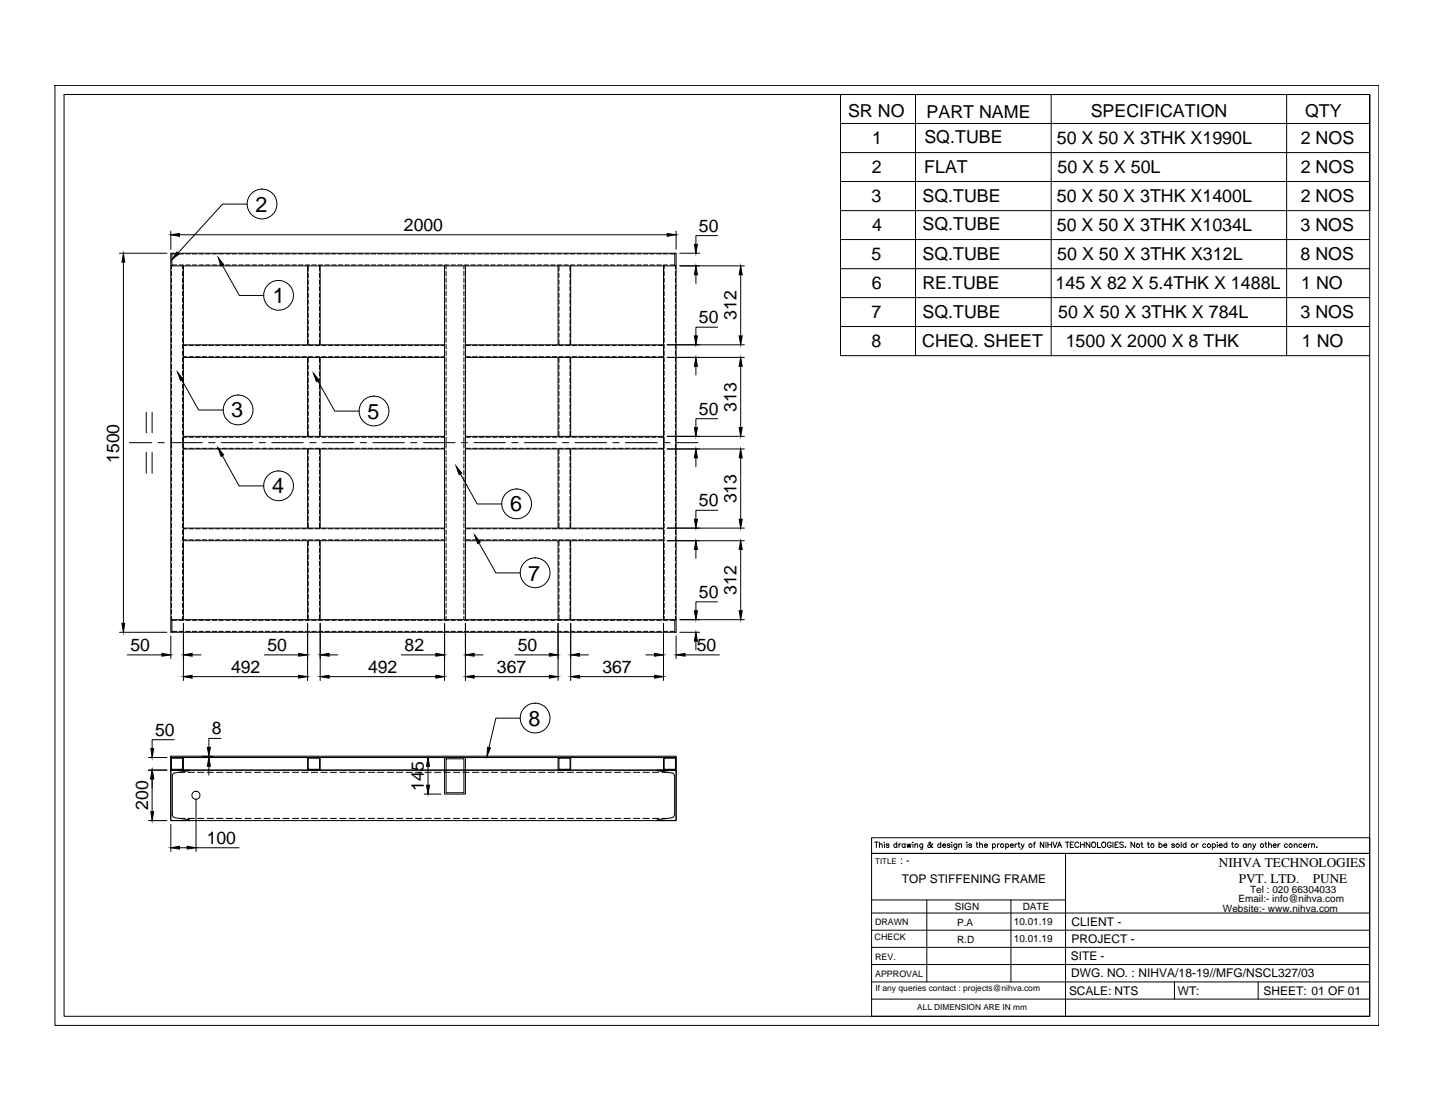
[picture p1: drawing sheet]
<svg xmlns="http://www.w3.org/2000/svg" width="279mm" height="216mm" viewBox="0 0 279 216" stroke-linecap="round" stroke-linejoin="round" font-family="sans-serif">
<!-- layer: 0 -->
<g fill="none" stroke="#000" stroke-width=".19">
<path d="M10.7 16.6h257.8v183h-257.8zM12.5 18.4h254.2v179.5h-254.2zM163.6 18.4v50.8h103.1M173.6 18.4h93.1v22.6M178.3 18.4v50.8M204.7 18.4v50.8M250.5 18.4v50.8M266.7 18.4v22.6h-103.1M48.2 39.7h-4.9l-8.6 9.6M163.6 24h103.1M163.6 29.7h103.1M163.6 35.3h103.1"/>
<path d="M23.3 49.3h9.2M24 51v70.4M33.3 49.3h98.3v73.8h-98.3zM33.3 45v3.5M33.3 51.8h98.3M33.4 51.8v.6M33.4 52.8v.9M33.4 54.1v.9M33.4 55.4v.9M33.4 56.7v.9M33.4 58v.9M33.4 59.3v.8"/>
<path d="M33.5 49.3v2.5M33.5 49.4h.9M33.5 51.6h.9M34.9 49.4h.8M34.9 51.6h.8M35 45.7h94.9M35.5 51.8v.6M35.5 52.8v.9M35.5 54.1v.9M35.5 55.4v.9M35.5 56.7v.9M35.5 58v.9"/>
<path d="M35.5 59.3v.8M35.7 51.8v68.8M36.2 49.4h.8M36.2 51.6h.8M37.5 49.4h.8M37.5 51.6h.8M38.8 49.4h.8M38.8 51.6h.8M40 49.4h.9M40 51.6h.9M41.3 49.4h.9M41.3 51.6h.9"/>
<path d="M42.6 49.4h.9M42.6 51.6h.9M43.3 51.6l3.3 5.9h4.8M43.9 49.4h.9M43.9 51.6h.9M45.2 49.4h.8M45.2 51.6h.8M46.5 49.4h.9M46.5 51.6h.9M47.8 49.4h.8M47.8 51.6h.8M49.1 49.4h.8"/>
<path d="M49.1 51.6h.8M50.4 49.4h.8M50.4 51.6h.8M51.7 49.4h.8M51.7 51.6h.8M52.9 49.4h.9M52.9 51.6h.9M54.3 49.4h.8M54.3 51.6h.8M55.5 49.4h.9M55.5 51.6h.9M56.8 49.4h.9"/>
<path d="M56.8 51.6h.9M58.1 49.4h.9M58.1 51.6h.9M59.4 49.4h.9M59.4 51.6h.9M59.9 51.8v15.3M60 51.8v1M60 53.2v.8M60 54.5v.9M60 55.8v.8M60 57.1v.8M60 58.4v.8"/>
<path d="M60 59.7v.8M60.7 49.4h.9M60.7 51.6h.9M62 49.4h.9M62 51.6h.9M62.2 51.8v1M62.2 53.2v.8M62.2 54.5v.9M62.2 55.8v.8M62.2 57.1v.8M62.2 58.4v.8M62.2 59.7v.8"/>
<path d="M62.3 51.8v15.3M63.3 49.4h.9M63.3 51.6h.9M64.6 49.4h.8M64.6 51.6h.8M65.9 49.4h.8M65.9 51.6h.8M67.2 49.4h.8M67.2 51.6h.8M68.4 49.4h.9M68.4 51.6h.9M69.8 49.4h.8"/>
<path d="M69.8 51.6h.8M71 49.4h.9M71 51.6h.9M72.3 49.4h.9M72.3 51.6h.9M73.6 49.4h.9M73.6 51.6h.9M74.9 49.4h.9M74.9 51.6h.9M76.2 49.4h.9M76.2 51.6h.9M77.5 49.4h.8"/>
<path d="M77.5 51.6h.8M78.8 49.4h.9M78.8 51.6h.9M80.1 49.4h.8M80.1 51.6h.8M81.4 49.4h.8M81.4 51.6h.8M82.7 49.4h.8M82.7 51.6h.8M83.9 49.4h.9M83.9 51.6h.9M85.2 49.4h.9"/>
<path d="M85.2 51.6h.9M86.5 49.4h.9M86.5 51.6h.9M86.6 51.8v68.8M86.9 51.8v.6M86.9 52.8v.9M86.9 54.1v.9M86.9 55.4v.9M86.9 56.7v.9M86.9 58v.9M86.9 59.3v.8M87.8 49.4h.9"/>
<path d="M87.8 51.6h.9M89.1 49.4h.9M89.1 51.6h.9M90.3 51.8v.6M90.3 52.8v.9M90.3 54.1v.9M90.3 55.4v.9M90.3 56.7v.9M90.3 58v.9M90.3 59.3v.8M90.4 49.4h.9M90.4 51.6h.9"/>
<path d="M90.6 51.8v68.8M91.7 49.4h.9M91.7 51.6h.9M93 49.4h.8M93 51.6h.8M94.3 49.4h.9M94.3 51.6h.9M95.6 49.4h.8M95.6 51.6h.8M96.8 49.4h.9M96.8 51.6h.9M98.2 49.4h.8"/>
<path d="M98.2 51.6h.8M99.4 49.4h.9M99.4 51.6h.9M100.7 49.4h.9M100.7 51.6h.9M102 49.4h.9M102 51.6h.9M103.3 49.4h.9M103.3 51.6h.9M104.6 49.4h.9M104.6 51.6h.9M105.9 49.4h.9"/>
<path d="M105.9 51.6h.9M107.2 49.4h.9M107.2 51.6h.9M108.5 49.4h.8M108.5 51.6h.8M108.7 51.8v15.3M108.8 51.8v1M108.8 53.2v.8M108.8 54.5v.9M108.8 55.8v.8M108.8 57.1v.8M108.8 58.4v.8"/>
<path d="M108.8 59.7v.8M109.8 49.4h.8M109.8 51.6h.8M111 51.8v1M111 53.2v.8M111 54.5v.9M111 55.8v.8M111 57.1v.8M111 58.4v.8M111 59.7v.8M111.1 49.4h.8M111.1 51.6h.8"/>
<path d="M111.1 51.8v15.3M112.4 49.4h.8M112.4 51.6h.8M113.7 49.4h.8M113.7 51.6h.8M115 49.4h.8M115 51.6h.8M116.2 49.4h.9M116.2 51.6h.9M117.5 49.4h.9M117.5 51.6h.9M118.8 49.4h.9"/>
<path d="M118.8 51.6h.9M120.1 49.4h.9M120.1 51.6h.9M121.4 49.4h.8M121.4 51.6h.8M122.7 49.4h.9M122.7 51.6h.9M124 49.4h.8M124 51.6h.8M125.3 49.4h.8M125.3 51.6h.8M126.6 49.4h.8"/>
<path d="M126.6 51.6h.8M127.9 49.4h.8M127.9 51.6h.8M129.1 49.4h.9M129.1 51.6h.9M129.2 51.8v68.8M129.3 51.8v.6M129.3 52.8v.9M129.3 54.1v.9M129.3 55.4v.9M129.3 56.7v.9M129.3 58v.9"/>
<path d="M129.3 59.3v.8M130.5 49.4h.9M130.5 51.6h.9M131.4 49.3v2.5M131.5 51.8v.6M131.5 52.8v.9M131.5 54.1v.9M131.5 55.4v.9M131.5 56.7v.9M131.5 58v.9M131.5 59.3v.8M131.6 45v3.5"/>
<path d="M132.4 49.3h3.8M132.4 51.8h12.5M135.5 53.5v1.7M139.7 45.9h-4.2v1.7M144.2 53.5v11.9M163.6 46.6h103.1M163.6 52.3h103.1M163.6 57.9h103.1M33.4 60.6v.9M33.4 61.9v.8M33.4 63.1v.9M33.4 64.5v.8"/>
<path d="M33.4 65.7v.9M33.4 67v.9M33.4 68.3v.9M33.4 69.6v.9M33.4 70.9v.9M33.4 72.2v.9M33.4 73.5v.9M33.4 74.8v.8M33.4 76.1v.8M33.4 77.4v.8M33.4 78.6v.9M33.4 80v.8"/>
<path d="M35.4 73.9l3.3 5.9h4.8M35.5 60.6v.9M35.5 61.9v.8M35.5 63.1v.9M35.5 64.5v.8M35.5 65.7v.9M35.5 67v.9M35.5 68.3v.9M35.5 69.6v.9M35.5 70.9v.9M35.5 72.2v.9M35.5 73.5v.9"/>
<path d="M35.5 74.8v.8M35.5 76.1v.8M35.5 77.4v.8M35.5 78.6v.9M35.5 80v.8M35.7 67.1h50.9M35.7 67.3h.7M35.7 69.6h50.9M35.7 69.5h.7M36.8 67.3h.9M36.8 69.5h.9M38.1 67.3h.9"/>
<path d="M38.1 69.5h.9M39.4 67.3h.8M39.4 69.5h.8M40.7 67.3h.9M40.7 69.5h.9M42 67.3h.8M42 69.5h.8M43.3 67.3h.8M43.3 69.5h.8M44.6 67.3h.8M44.6 69.5h.8M45.9 67.3h.8"/>
<path d="M45.9 69.5h.8M47.1 67.3h.9M47.1 69.5h.9M48.5 67.3h.8M48.5 69.5h.8M49.7 67.3h.9M49.7 69.5h.9M51 67.3h.9M51 69.5h.9M52.3 67.3h.9M52.3 69.5h.9M53.6 67.3h.9"/>
<path d="M53.6 69.5h.9M54.9 67.3h.8M54.9 69.5h.8M56.2 67.3h.9M56.2 69.5h.9M57.5 67.3h.8M57.5 69.5h.8M58.8 67.3h.8M58.8 69.5h.8M59.9 69.6v15.3M60 60.9v.9M60 62.3v.8"/>
<path d="M60 63.5v.9M60 64.8v.9M60 66.1v1M60 69.6v1M60 71v.9M60 72.3v.9M60 73.6v.9M60 74.9v.9M60 76.2v.9M60 77.5v.8M60 78.8v.9M60.1 67.3h.8"/>
<path d="M60.1 69.5h.8M61.4 67.3h.8M61.4 69.5h.8M61.9 74.2l3.3 5.8h4.8M62.2 60.9v.9M62.2 62.3v.8M62.2 63.5v.9M62.2 64.8v.9M62.2 66.1v1M62.2 69.6v1M62.2 71v.9M62.2 72.3v.9"/>
<path d="M62.2 73.6v.9M62.2 74.9v.9M62.2 76.2v.9M62.2 77.5v.8M62.2 78.8v.9M62.3 69.6v15.3M62.6 67.3h.9M62.6 69.5h.9M64 67.3h.8M64 69.5h.8M65.2 67.3h.9M65.2 69.5h.9"/>
<path d="M66.5 67.3h.9M66.5 69.5h.9M67.8 67.3h.9M67.8 69.5h.9M69.1 67.3h.9M69.1 69.5h.9M70.4 67.3h.9M70.4 69.5h.9M71.7 67.3h.8M71.7 69.5h.8M73 67.3h.9M73 69.5h.9"/>
<path d="M74.3 67.3h.8M74.3 69.5h.8M75.6 67.3h.8M75.6 69.5h.8M76.9 67.3h.8M76.9 69.5h.8M78.1 67.3h.9M78.1 69.5h.9M79.4 67.3h.9M79.4 69.5h.9M80.7 67.3h.9M80.7 69.5h.9"/>
<path d="M82 67.3h.9M82 69.5h.9M83.3 67.3h.9M83.3 69.5h.9M84.6 67.3h.9M84.6 69.5h.9M85.9 67.3h.7M85.9 69.5h.7M86.9 60.6v.9M86.9 61.9v.8M86.9 63.1v.9M86.9 64.5v.8"/>
<path d="M86.9 65.7v.9M86.9 67v.9M86.9 68.3v.9M86.9 69.6v.9M86.9 70.9v.9M86.9 72.2v.9M86.9 73.5v.9M86.9 74.8v.8M86.9 76.1v.8M86.9 77.4v.8M86.9 78.6v.9M86.9 80v.8"/>
<path d="M90.3 60.6v.9M90.3 61.9v.8M90.3 63.1v.9M90.3 64.5v.8M90.3 65.7v.9M90.3 67v.9M90.3 68.3v.9M90.3 69.6v.9M90.3 70.9v.9M90.3 72.2v.9M90.3 73.5v.9M90.3 74.8v.8"/>
<path d="M90.3 76.1v.8M90.3 77.4v.8M90.3 78.6v.9M90.3 80v.8M90.6 67.1h38.6M90.6 67.3h1M90.6 69.6h38.6M90.6 69.5h1M92 67.3h.9M92 69.5h.9M93.3 67.3h.9M93.3 69.5h.9"/>
<path d="M94.6 67.3h.9M94.6 69.5h.9M95.9 67.3h.9M95.9 69.5h.9M97.2 67.3h.9M97.2 69.5h.9M98.5 67.3h.8M98.5 69.5h.8M99.8 67.3h.9M99.8 69.5h.9M101.1 67.3h.8M101.1 69.5h.8"/>
<path d="M102.3 67.3h.9M102.3 69.5h.9M103.7 67.3h.8M103.7 69.5h.8M104.9 67.3h.9M104.9 69.5h.9M106.2 67.3h.9M106.2 69.5h.9M107.5 67.3h.9M107.5 69.5h.9M108.7 69.6v15.3M108.8 60.9v.9"/>
<path d="M108.8 62.3v.8M108.8 63.5v.9M108.8 64.8v.9M108.8 66.1v1M108.8 69.6v1M108.8 71v.9M108.8 72.3v.9M108.8 73.6v.9M108.8 74.9v.9M108.8 76.2v.9M108.8 77.5v.8M108.8 78.8v.9"/>
<path d="M108.8 67.3h.9M108.8 69.5h.9M110.1 67.3h.9M110.1 69.5h.9M111 60.9v.9M111 62.3v.8M111 63.5v.9M111 64.8v.9M111 66.1v1M111 69.6v1M111 71v.9M111 72.3v.9"/>
<path d="M111 73.6v.9M111 74.9v.9M111 76.2v.9M111 77.5v.8M111 78.8v.9M111.1 69.6v15.3M111.4 67.3h.9M111.4 69.5h.9M112.7 67.3h.9M112.7 69.5h.9M114 67.3h.8M114 69.5h.8"/>
<path d="M115.3 67.3h.8M115.3 69.5h.8M116.6 67.3h.8M116.6 69.5h.8M117.8 67.3h.9M117.8 69.5h.9M119.2 67.3h.8M119.2 69.5h.8M120.4 67.3h.9M120.4 69.5h.9M121.7 67.3h.9M121.7 69.5h.9"/>
<path d="M123 67.3h.9M123 69.5h.9M124.3 67.3h.9M124.3 69.5h.9M125.6 67.3h.9M125.6 69.5h.9M126.9 67.3h.8M126.9 69.5h.8M128.2 67.3h1M128.2 69.5h1M129.3 60.6v.9M129.3 61.9v.8"/>
<path d="M129.3 63.1v.9M129.3 64.5v.8M129.3 65.7v.9M129.3 67v.9M129.3 68.3v.9M129.3 69.6v.9M129.3 70.9v.9M129.3 72.2v.9M129.3 73.5v.9M129.3 74.8v.8M129.3 76.1v.8M129.3 77.4v.8"/>
<path d="M129.3 78.6v.9M129.3 80v.8M129.9 67.1h15M129.9 69.6h15M131.5 60.6v.9M131.5 61.9v.8M131.5 63.1v.9M131.5 64.5v.8M131.5 65.7v.9M131.5 67v.9M131.5 68.3v.9M131.5 69.6v.9"/>
<path d="M131.5 70.9v.9M131.5 72.2v.9M131.5 73.5v.9M131.5 74.8v.8M131.5 76.1v.8M131.5 77.4v.8M131.5 78.6v.9M131.5 80v.8M135.5 71.3v1.7M139.7 63.7h-4.2v1.7M144.2 71.3v12M163.6 63.6h103.1"/>
<path d="M25.2 86.2h4.3M28.5 80.2v4.1M28.5 88.1v4M29.6 80.2v4.1M29.6 88.1v4M30.8 86.2h1.2M33.2 86.2h6.2M33.4 81.2v.9M33.4 82.5v.9M33.4 83.8v.9M33.4 85.1v.9M33.4 86.4v.9"/>
<path d="M33.4 87.7v.8M33.4 89v.9M33.4 90.3v.8M33.4 91.6v.8M33.4 92.9v.8M33.4 94.1v.9M33.4 95.4v.9M33.4 96.7v.9M33.4 98v.9M33.4 99.3v.9M35.5 81.2v.9M35.5 82.5v.9"/>
<path d="M35.5 83.8v.9M35.5 85.1v.9M35.5 86.4v.9M35.5 87.7v.8M35.5 89v.9M35.5 90.3v.8M35.5 91.6v.8M35.5 92.9v.8M35.5 94.1v.9M35.5 95.4v.9M35.5 96.7v.9M35.5 98v.9"/>
<path d="M35.5 99.3v.9M35.7 87.4h50.9M35.7 87.3h.7M35.7 84.9h50.9M35.7 85.1h.7M36.8 87.3h.9M36.8 85.1h.9M38.1 87.3h.9M38.1 85.1h.9M39.4 87.3h.8M39.4 85.1h.8M40.6 86.2h1.3"/>
<path d="M40.7 87.3h.9M40.7 85.1h.9M42 87.3h.8M42 85.1h.8M43.1 86.2h6.1M43.3 88.7l3.3 5.9h4.8M43.3 87.3h.8M43.3 85.1h.8M44.6 87.3h.8M44.6 85.1h.8M45.9 87.3h.8M45.9 85.1h.8"/>
<path d="M47.1 87.3h.9M47.1 85.1h.9M48.5 87.3h.8M48.5 85.1h.8M49.7 87.3h.9M49.7 85.1h.9M50.4 86.2h1.3M51 87.3h.9M51 85.1h.9M52.3 87.3h.9M52.3 85.1h.9M52.9 86.2h6.1"/>
<path d="M53.6 87.3h.9M53.6 85.1h.9M54.9 87.3h.8M54.9 85.1h.8M56.2 87.3h.9M56.2 85.1h.9M57.5 87.3h.8M57.5 85.1h.8M58.8 87.3h.8M58.8 85.1h.8M59.9 87.4v15.4M60 80.1v.8"/>
<path d="M60 81.4v.8M60 82.7v.8M60 83.9v1M60 87.4v1M60 88.9v.8M60 90.2v.8M60 91.5v.8M60 92.7v.9M60 94.1v.8M60 95.3v.9M60 96.6v.9M60 97.9v.8"/>
<path d="M60 99.2v.9M60.1 87.3h.8M60.1 85.1h.8M60.3 86.2h1.2M61.4 87.3h.8M61.4 85.1h.8M62.2 80.1v.8M62.2 81.4v.8M62.2 82.7v.8M62.2 83.9v1M62.2 87.4v1M62.2 88.9v.8"/>
<path d="M62.2 90.2v.8M62.2 91.5v.8M62.2 92.7v.9M62.2 94.1v.8M62.2 95.3v.9M62.2 96.6v.9M62.2 97.9v.8M62.2 99.2v.9M62.3 87.4v15.4M62.6 87.3h.9M62.6 85.1h.9M62.8 86.2h6.1"/>
<path d="M64 87.3h.8M64 85.1h.8M65.2 87.3h.9M65.2 85.1h.9M66.5 87.3h.9M66.5 85.1h.9M67.8 87.3h.9M67.8 85.1h.9M69.1 87.3h.9M69.1 85.1h.9M70.1 86.2h1.3M70.4 87.3h.9"/>
<path d="M70.4 85.1h.9M71.7 87.3h.8M71.7 85.1h.8M72.6 86.2h6.1M73 87.3h.9M73 85.1h.9M74.3 87.3h.8M74.3 85.1h.8M75.6 87.3h.8M75.6 85.1h.8M76.9 87.3h.8M76.9 85.1h.8"/>
<path d="M78.1 87.3h.9M78.1 85.1h.9M79.4 87.3h.9M79.4 85.1h.9M80 86.2h1.2M80.7 87.3h.9M80.7 85.1h.9M82 87.3h.9M82 85.1h.9M82.5 86.2h6.1M83.3 87.3h.9M83.3 85.1h.9"/>
<path d="M84.6 87.3h.9M84.6 85.1h.9M85.9 87.3h.7M85.9 85.1h.7M86.9 81.2v.9M86.9 82.5v.9M86.9 83.8v.9M86.9 85.1v.9M86.9 86.4v.9M86.9 87.7v.8M86.9 89v.9M86.9 90.3v.8"/>
<path d="M86.9 91.6v.8M86.9 92.9v.8M86.9 94.1v.9M86.9 95.4v.9M86.9 96.7v.9M86.9 98v.9M86.9 99.3v.9M89.6 92.3l3.3 5.8h4.8M89.8 86.2h1.2M90.3 81.2v.9M90.3 82.5v.9M90.3 83.8v.9"/>
<path d="M90.3 85.1v.9M90.3 86.4v.9M90.3 87.7v.8M90.3 89v.9M90.3 90.3v.8M90.3 91.6v.8M90.3 92.9v.8M90.3 94.1v.9M90.3 95.4v.9M90.3 96.7v.9M90.3 98v.9M90.3 99.3v.9"/>
<path d="M90.6 87.4h38.6M90.6 87.3h1M90.6 84.9h38.6M90.6 85.1h1M92 87.3h.9M92 85.1h.9M92.3 86.2h6.1M93.3 87.3h.9M93.3 85.1h.9M94.6 87.3h.9M94.6 85.1h.9M95.9 87.3h.9"/>
<path d="M95.9 85.1h.9M97.2 87.3h.9M97.2 85.1h.9M98.5 87.3h.8M98.5 85.1h.8M99.6 86.2h1.3M99.8 87.3h.9M99.8 85.1h.9M101.1 87.3h.8M101.1 85.1h.8M102.1 86.2h6.2M102.3 87.3h.9"/>
<path d="M102.3 85.1h.9M103.7 87.3h.8M103.7 85.1h.8M104.9 87.3h.9M104.9 85.1h.9M106.2 87.3h.9M106.2 85.1h.9M107.5 87.3h.9M107.5 85.1h.9M108.7 87.4v15.4M108.8 80.1v.8M108.8 81.4v.8"/>
<path d="M108.8 82.7v.8M108.8 83.9v1M108.8 87.4v1M108.8 88.9v.8M108.8 90.2v.8M108.8 91.5v.8M108.8 92.7v.9M108.8 94.1v.8M108.8 95.3v.9M108.8 96.6v.9M108.8 97.9v.8M108.8 99.2v.9"/>
<path d="M108.8 87.3h.9M108.8 85.1h.9M109.5 86.2h1.2M110.1 87.3h.9M110.1 85.1h.9M111 80.1v.8M111 81.4v.8M111 82.7v.8M111 83.9v1M111 87.4v1M111 88.9v.8M111 90.2v.8"/>
<path d="M111 91.5v.8M111 92.7v.9M111 94.1v.8M111 95.3v.9M111 96.6v.9M111 97.9v.8M111 99.2v.9M111.1 87.4v15.4M111.4 87.3h.9M111.4 85.1h.9M112 86.2h6.1M112.7 87.3h.9"/>
<path d="M112.7 85.1h.9M114 87.3h.8M114 85.1h.8M115.3 87.3h.8M115.3 85.1h.8M116.6 87.3h.8M116.6 85.1h.8M117.8 87.3h.9M117.8 85.1h.9M119.2 87.3h.8M119.2 85.1h.8M119.3 86.2h1.3"/>
<path d="M120.4 87.3h.9M120.4 85.1h.9M121.7 87.3h.9M121.7 85.1h.9M121.8 86.2h6.2M123 87.3h.9M123 85.1h.9M124.3 87.3h.9M124.3 85.1h.9M125.6 87.3h.9M125.6 85.1h.9M126.9 87.3h.8"/>
<path d="M126.9 85.1h.8M128.2 87.3h1M128.2 85.1h1M129.2 86.2h1.2M129.3 81.2v.9M129.3 82.5v.9M129.3 83.8v.9M129.3 85.1v.9M129.3 86.4v.9M129.3 87.7v.8M129.3 89v.9M129.3 90.3v.8"/>
<path d="M129.3 91.6v.8M129.3 92.9v.8M129.3 94.1v.9M129.3 95.4v.9M129.3 96.7v.9M129.3 98v.9M129.3 99.3v.9M129.9 87.4h15M129.9 84.9h15M131.5 81.2v.9M131.5 82.5v.9M131.5 83.8v.9"/>
<path d="M131.5 85.1v.9M131.5 86.4v.9M131.5 87.7v.8M131.5 89v.9M131.5 90.3v.8M131.5 91.6v.8M131.5 92.9v.8M131.5 94.1v.9M131.5 95.4v.9M131.5 96.7v.9M131.5 98v.9M131.5 99.3v.9"/>
<path d="M131.6 86.2h4.3M135.5 89.1v1.8M139.7 81.5h-4.2v1.8M139.7 99.3h-4.2v1.8M144.2 89.1v12M33.4 100.6v.9M33.4 101.9v.9M33.4 103.2v.8M33.4 104.5v.9M33.4 105.8v.8M33.4 107.1v.8M33.4 108.4v.8"/>
<path d="M33.4 109.7v.8M33.4 110.9v.9M33.4 112.3v.8M33.4 113.5v.9M33.4 114.8v.9M33.4 116.1v.9M33.4 117.4v.9M33.4 118.7v.8M35.5 100.6v.9M35.5 101.9v.9M35.5 103.2v.8M35.5 104.5v.9"/>
<path d="M35.5 105.8v.8M35.5 107.1v.8M35.5 108.4v.8M35.5 109.7v.8M35.5 110.9v.9M35.5 112.3v.8M35.5 113.5v.9M35.5 114.8v.9M35.5 116.1v.9M35.5 117.4v.9M35.5 118.7v.8M35.7 105.3h50.9"/>
<path d="M35.7 105.1h.7M35.7 102.8h50.9M35.7 102.9h.7M36.8 105.1h.9M36.8 102.9h.9M38.1 105.1h.9M38.1 102.9h.9M39.4 105.1h.8M39.4 102.9h.8M40.7 105.1h.9M40.7 102.9h.9M42 105.1h.8"/>
<path d="M42 102.9h.8M43.3 105.1h.8M43.3 102.9h.8M44.6 105.1h.8M44.6 102.9h.8M45.9 105.1h.8M45.9 102.9h.8M47.1 105.1h.9M47.1 102.9h.9M48.5 105.1h.8M48.5 102.9h.8M49.7 105.1h.9"/>
<path d="M49.7 102.9h.9M51 105.1h.9M51 102.9h.9M52.3 105.1h.9M52.3 102.9h.9M53.6 105.1h.9M53.6 102.9h.9M54.9 105.1h.8M54.9 102.9h.8M56.2 105.1h.9M56.2 102.9h.9M57.5 105.1h.8"/>
<path d="M57.5 102.9h.8M58.8 105.1h.8M58.8 102.9h.8M59.9 105.3v15.3M60 100.5v.9M60 101.8v1M60 105.3v1M60 106.7v.9M60 108v.9M60 109.3v.8M60 110.6v.8M60 111.9v.8"/>
<path d="M60 113.1v.9M60 114.5v.8M60 115.7v.9M60 117v.9M60 118.3v.9M60 119.6v1M60.1 105.1h.8M60.1 102.9h.8M61.4 105.1h.8M61.4 102.9h.8M62.2 100.5v.9M62.2 101.8v1"/>
<path d="M62.2 105.3v1M62.2 106.7v.9M62.2 108v.9M62.2 109.3v.8M62.2 110.6v.8M62.2 111.9v.8M62.2 113.1v.9M62.2 114.5v.8M62.2 115.7v.9M62.2 117v.9M62.2 118.3v.9M62.2 119.6v1"/>
<path d="M62.3 105.3v15.3M62.6 105.1h.9M62.6 102.9h.9M64 105.1h.8M64 102.9h.8M65.2 105.1h.9M65.2 102.9h.9M66.5 105.1h.9M66.5 102.9h.9M67.8 105.1h.9M67.8 102.9h.9M69.1 105.1h.9"/>
<path d="M69.1 102.9h.9M70.4 105.1h.9M70.4 102.9h.9M71.7 105.1h.8M71.7 102.9h.8M73 105.1h.9M73 102.9h.9M74.3 105.1h.8M74.3 102.9h.8M75.6 105.1h.8M75.6 102.9h.8M76.9 105.1h.8"/>
<path d="M76.9 102.9h.8M78.1 105.1h.9M78.1 102.9h.9M79.4 105.1h.9M79.4 102.9h.9M80.7 105.1h.9M80.7 102.9h.9M82 105.1h.9M82 102.9h.9M83.3 105.1h.9M83.3 102.9h.9M84.6 105.1h.9"/>
<path d="M84.6 102.9h.9M85.9 105.1h.7M85.9 102.9h.7M86.9 100.6v.9M86.9 101.9v.9M86.9 103.2v.8M86.9 104.5v.9M86.9 105.8v.8M86.9 107.1v.8M86.9 108.4v.8M86.9 109.7v.8M86.9 110.9v.9"/>
<path d="M86.9 112.3v.8M86.9 113.5v.9M86.9 114.8v.9M86.9 116.1v.9M86.9 117.4v.9M86.9 118.7v.8M90.3 100.6v.9M90.3 101.9v.9M90.3 103.2v.8M90.3 104.5v.9M90.3 105.8v.8M90.3 107.1v.8"/>
<path d="M90.3 108.4v.8M90.3 109.7v.8M90.3 110.9v.9M90.3 112.3v.8M90.3 113.5v.9M90.3 114.8v.9M90.3 116.1v.9M90.3 117.4v.9M90.3 118.7v.8M90.6 105.3h38.6M90.6 105.1h1M90.6 102.8h38.6"/>
<path d="M90.6 102.9h1M92 105.1h.9M92 102.9h.9M93.2 105.7l3.3 5.8h4.8M93.3 105.1h.9M93.3 102.9h.9M94.6 105.1h.9M94.6 102.9h.9M95.9 105.1h.9M95.9 102.9h.9M97.2 105.1h.9M97.2 102.9h.9"/>
<path d="M98.5 105.1h.8M98.5 102.9h.8M99.8 105.1h.9M99.8 102.9h.9M101.1 105.1h.8M101.1 102.9h.8M102.3 105.1h.9M102.3 102.9h.9M103.7 105.1h.8M103.7 102.9h.8M104.9 105.1h.9M104.9 102.9h.9"/>
<path d="M106.2 105.1h.9M106.2 102.9h.9M107.5 105.1h.9M107.5 102.9h.9M108.7 105.3v15.3M108.8 100.5v.9M108.8 101.8v1M108.8 105.3v1M108.8 106.7v.9M108.8 108v.9M108.8 109.3v.8M108.8 110.6v.8"/>
<path d="M108.8 111.9v.8M108.8 113.1v.9M108.8 114.5v.8M108.8 115.7v.9M108.8 117v.9M108.8 118.3v.9M108.8 119.6v1M108.8 105.1h.9M108.8 102.9h.9M110.1 105.1h.9M110.1 102.9h.9M111 100.5v.9"/>
<path d="M111 101.8v1M111 105.3v1M111 106.7v.9M111 108v.9M111 109.3v.8M111 110.6v.8M111 111.9v.8M111 113.1v.9M111 114.5v.8M111 115.7v.9M111 117v.9M111 118.3v.9"/>
<path d="M111 119.6v1M111.1 105.3v15.3M111.4 105.1h.9M111.4 102.9h.9M112.7 105.1h.9M112.7 102.9h.9M114 105.1h.8M114 102.9h.8M115.3 105.1h.8M115.3 102.9h.8M116.6 105.1h.8M116.6 102.9h.8"/>
<path d="M117.8 105.1h.9M117.8 102.9h.9M119.2 105.1h.8M119.2 102.9h.8M120.4 105.1h.9M120.4 102.9h.9M121.7 105.1h.9M121.7 102.9h.9M123 105.1h.9M123 102.9h.9M124.3 105.1h.9M124.3 102.9h.9"/>
<path d="M125.6 105.1h.9M125.6 102.9h.9M126.9 105.1h.8M126.9 102.9h.8M128.2 105.1h1M128.2 102.9h1M129.3 100.6v.9M129.3 101.9v.9M129.3 103.2v.8M129.3 104.5v.9M129.3 105.8v.8M129.3 107.1v.8"/>
<path d="M129.3 108.4v.8M129.3 109.7v.8M129.3 110.9v.9M129.3 112.3v.8M129.3 113.5v.9M129.3 114.8v.9M129.3 116.1v.9M129.3 117.4v.9M129.3 118.7v.8M129.9 105.3h15M129.9 102.8h15M131.5 100.6v.9"/>
<path d="M131.5 101.9v.9M131.5 103.2v.8M131.5 104.5v.9M131.5 105.8v.8M131.5 107.1v.8M131.5 108.4v.8M131.5 109.7v.8M131.5 110.9v.9M131.5 112.3v.8M131.5 113.5v.9M131.5 114.8v.9M131.5 116.1v.9"/>
<path d="M131.5 117.4v.9M131.5 118.7v.8M135.5 107v1.7M139.7 117.2h-4.2v1.7M144.2 107v11.9M23.3 123.1h9.2M24.8 127.5h6.7M33.3 123.8v4.4M33.3 120.6h98.3M33.4 120v.6M33.5 120.6v2.5M33.5 122.9h.9"/>
<path d="M33.5 120.8h.9M34.9 122.9h.8M34.9 120.8h.8M35.5 120v.6M35.7 121.4v11.1M36.2 122.9h.8M36.2 120.8h.8M37.4 131.7h20.8M37.4 127.5h1.7M37.5 122.9h.8M37.5 120.8h.8M38.8 122.9h.8"/>
<path d="M38.8 120.8h.8M40 122.9h.9M40 120.8h.9M41.3 122.9h.9M41.3 120.8h.9M42.6 122.9h.9M42.6 120.8h.9M43.9 122.9h.9M43.9 120.8h.9M45.2 122.9h.8M45.2 120.8h.8M46.5 122.9h.9"/>
<path d="M46.5 120.8h.9M47.8 122.9h.8M47.8 120.8h.8M49.1 122.9h.8M49.1 120.8h.8M50.4 122.9h.8M50.4 120.8h.8M51.5 127.5h6.7M51.7 122.9h.8M51.7 120.8h.8M52.9 122.9h.9M52.9 120.8h.9"/>
<path d="M54.3 122.9h.8M54.3 120.8h.8M55.5 122.9h.9M55.5 120.8h.9M56.8 122.9h.9M56.8 120.8h.9M58.1 122.9h.9M58.1 120.8h.9M59.4 122.9h.9M59.4 120.8h.9M59.9 121.4v11.1M60.7 122.9h.9"/>
<path d="M60.7 120.8h.9M62 122.9h.9M62 120.8h.9M62.3 121.4v11.1M63.3 122.9h.9M63.3 120.8h.9M64.1 131.7h20.8M64.1 127.5h1.7M64.6 122.9h.8M64.6 120.8h.8M65.9 122.9h.8M65.9 120.8h.8"/>
<path d="M67.2 122.9h.8M67.2 120.8h.8M68.4 122.9h.9M68.4 120.8h.9M69.8 122.9h.8M69.8 120.8h.8M71 122.9h.9M71 120.8h.9M72.3 122.9h.9M72.3 120.8h.9M73.6 122.9h.9M73.6 120.8h.9"/>
<path d="M74.9 122.9h.9M74.9 120.8h.9M76.2 122.9h.9M76.2 120.8h.9M77.5 122.9h.8M77.5 120.8h.8M78.1 127.5h6.8M78.8 122.9h.9M78.8 120.8h.9M80.1 122.9h.8M80.1 120.8h.8M81.4 122.9h.8"/>
<path d="M81.4 120.8h.8M82.7 122.9h.8M82.7 120.8h.8M83.9 122.9h.9M83.9 120.8h.9M85.2 122.9h.9M85.2 120.8h.9M86.5 122.9h.9M86.5 120.8h.9M86.6 121.4v11.1M86.9 120v.6M87.8 122.9h.9"/>
<path d="M87.8 120.8h.9M89.1 122.9h.9M89.1 120.8h.9M90.3 120v.6M90.4 122.9h.9M90.4 120.8h.9M90.6 121.4v11.1M91.7 122.9h.9M91.7 120.8h.9M92.3 131.7h14.7M92.3 127.5h1.8M93 122.9h.8"/>
<path d="M93 120.8h.8M94.3 122.9h.9M94.3 120.8h.9M95.6 122.9h.8M95.6 120.8h.8M96.8 122.9h.9M96.8 120.8h.9M98.2 122.9h.8M98.2 120.8h.8M99.4 122.9h.9M99.4 120.8h.9M100.2 127.5h6.8"/>
<path d="M100.7 122.9h.9M100.7 120.8h.9M101.3 139.8h-4.8l-1.3 5.7M102 122.9h.9M102 120.8h.9M103.3 122.9h.9M103.3 120.8h.9M104.6 122.9h.9M104.6 120.8h.9M105.9 122.9h.9M105.9 120.8h.9M107.2 122.9h.9"/>
<path d="M107.2 120.8h.9M108.5 122.9h.8M108.5 120.8h.8M108.7 121.4v11.1M109.8 122.9h.8M109.8 120.8h.8M111.1 122.9h.8M111.1 120.8h.8M111.1 121.4v11.1M112.4 122.9h.8M112.4 120.8h.8M112.8 131.7h14.7"/>
<path d="M112.8 127.5h1.8M113.7 122.9h.8M113.7 120.8h.8M115 122.9h.8M115 120.8h.8M116.2 122.9h.9M116.2 120.8h.9M117.5 122.9h.9M117.5 120.8h.9M118.8 122.9h.9M118.8 120.8h.9M120.1 122.9h.9"/>
<path d="M120.1 120.8h.9M121.4 122.9h.8M121.4 120.8h.8M122.7 122.9h.9M122.7 120.8h.9M124 122.9h.8M124 120.8h.8M125.3 122.9h.8M125.3 120.8h.8M125.8 127.5h1.7M126.6 122.9h.8M126.6 120.8h.8"/>
<path d="M127.9 122.9h.8M127.9 120.8h.8M129.1 122.9h.9M129.1 120.8h.9M129.2 121.4v11.1M129.3 120v.6M130.5 122.9h.9M130.5 120.8h.9M131.4 120.6v2.5M131.5 120v.6M131.6 123.8v4.4M132.4 123.1h3.8"/>
<path d="M132.4 120.6h12.5M133.4 127.5h6.7M135.5 124.8v1.7M28.9 159.8h3.6M28.9 149.9h3.6M28.9 147.5h3.6M29.6 151.6v6.4M33.3 149.9h98.3v9.9h-98.3zM33.3 147.5h98.3v2.4h-98.3zM33.3 147.2h98.3v.3h-98.3zM33.3 147.5h2.4v2.4h-2.4zM33.4 147.6h2.1v2.2h-2.1z"/>
<path d="M33.6 151v7.6v.3l.4 .3M33.9 144h-4.3v1.7M34 150.5l-.4 .3v.2M34 159.2l2.8 .4M34.9 150.4h1.1M34.9 159.3h1.1M36.6 150.4h1.3M36.6 159.3h1.3M36.8 159.6l.1 .1M36.8 150.1l-2.8 .4M36.9 149.9l-.1 .2M36.9 149.9h-3.6v9.9h3.6"/>
<path d="M38.2 155.6v10.2M38.5 150.4h1.2M38.5 159.3h1.2M39.3 147.5h2.1M39.3 147.2h2.1M40.3 150.4h1.3M40.3 159.3h1.3M40.7 149.2v1.7M42.1 150.4h1.3M42.1 159.3h1.3M43 143.7h-2.3v1.8M44 150.4h1.2"/>
<path d="M44 159.3h1.2M45.8 150.4h1.3M45.8 159.3h1.3M47.7 150.4h1.2M47.7 159.3h1.2M49.6 150.4h1.2M49.6 159.3h1.2M51.4 150.4h1.2M51.4 159.3h1.2M53.2 150.4h1.3M53.2 159.3h1.3M55.1 150.4h1.2"/>
<path d="M55.1 159.3h1.2M56.9 150.4h1.3M56.9 159.3h1.3M58.7 150.4h1.3M58.7 159.3h1.3M59.9 147.5h2.4v2.4h-2.4zM60 147.6h2.2v2.2h-2.2zM60.6 150.4h1.2M60.6 159.3h1.2M62.5 150.4h1.2M62.5 159.3h1.2M64.3 150.4h1.2"/>
<path d="M64.3 159.3h1.2M66.2 150.4h1.2M66.2 159.3h1.2M68 150.4h1.2M68 159.3h1.2M69.8 150.4h1.3M69.8 159.3h1.3M71.7 150.4h1.2M71.7 159.3h1.2M73.5 150.4h1.2M73.5 159.3h1.2M75.4 150.4h1.2"/>
<path d="M75.4 159.3h1.2M77.2 150.4h1.2M77.2 159.3h1.2M79.1 150.4h1.2M79.1 159.3h1.2M80.9 150.4h1.3M80.9 159.3h1.3M82.6 147.5h3.2M82.6 154.6h3.2M82.7 150.4h1.3M82.7 159.3h1.3M83.3 149.2v3.7"/>
<path d="M84.6 150.4h1.2M84.6 159.3h1.2M86.4 150.4h1.3M86.4 159.3h1.3M86.6 147.5h4v7.1h-4zM86.9 147.7h3.4v6.6h-3.4zM88.3 150.4h1.2M88.3 159.3h1.2M90.1 150.4h1.2M90.1 159.3h1.2M92 150.4h1.2M92 159.3h1.2"/>
<path d="M93.8 150.4h1.3M93.8 159.3h1.3M95.7 150.4h1.2M95.7 159.3h1.2M97.5 150.4h1.2M97.5 159.3h1.2M99.3 150.4h1.3M99.3 159.3h1.3M101.2 150.4h1.2M101.2 159.3h1.2M103 150.4h1.3M103 159.3h1.3"/>
<path d="M104.9 150.4h1.2M104.9 159.3h1.2M106.8 150.4h1.2M106.8 159.3h1.2M108.6 150.4h1.2M108.6 159.3h1.2M108.7 147.5h2.4v2.4h-2.4zM108.8 147.6h2.2v2.2h-2.2zM110.4 150.4h1.3M110.4 159.3h1.3M112.3 150.4h1.2M112.3 159.3h1.2"/>
<path d="M114.1 150.4h1.2M114.1 159.3h1.2M116 150.4h1.2M116 159.3h1.2M117.8 150.4h1.2M117.8 159.3h1.2M119.7 150.4h1.2M119.7 159.3h1.2M121.5 150.4h1.2M121.5 159.3h1.2M123.3 150.4h1.3M123.3 159.3h1.3"/>
<path d="M125.2 150.4h1.2M125.2 159.3h1.2M127 150.4h1.3M127 159.3h1.3M128.9 150.4h1.1M128.9 159.3h1.1M129.2 147.5h2.4v2.4h-2.4zM129.3 147.6h2.2v2.2h-2.2zM130.9 150.5l.3 .3 .1 .2M130.9 150.5l-2.8-.4-.1-.2h3.6v9.9l-3.6-.1 .1-.1M130.9 159.2l-2.8 .4M131.3 151v7.6l-.2 .5-.2 .1"/>
<path d="M33.3 160.5v5.3M35 165h1.4M38.2 165h8.4M169.7 163.1h97v34.8h-97v-31.8h97h-97zM169.7 177.7h97M169.7 175.2h37.8M170.3 163.9h.7M170.6 163.9v1.1M171.2 164.5l.3-.2h.2l.1 .7M171.2 163.9v1.1M172.2 164h.1M172.2 164.3v.7"/>
<path d="M173.1 164.5l-.2-.2h-.3v.2l.4 .2 .1 .1-.2 .2-.4-.2M174.6 164.5a.33 .33 0 0 0-.5-.1 .33 .33 0 0 0 0 .5 .33 .33 0 0 0 .5-.1M174.6 163.9v1.1M175 164.3v.7M175.4 164.3h-.2l-.2 .3M176.2 164.5a.33 .33 0 0 0-.5-.1 .33 .33 0 0 0 0 .5 .33 .33 0 0 0 .5-.1M176.2 164.3v.7M176.6 164.3l.2 .7 .2-.7 .2 .7 .2-.7M177.7 164h.1M177.7 164.3v.7M178.1 164.5l.3-.2h.2l.1 .7M178.1 164.3v.7"/>
<path d="M179.6 164.3v.9l-.4 .1M179.6 164.5a.33 .33 0 0 0-.4-.1 .33 .33 0 0 0 0 .5 .33 .33 0 0 0 .4-.1M180.5 175.2v16M181.6 164.4l-.1-.1a.54 .54 0 0 1-.2 .6 .54 .54 0 0 1-.7-.1l.1-.2 .4-.3-.1-.4-.1 .2v.2l.6 .7 .1-.1M183.2 164.5a.33 .33 0 0 0-.5-.1 .33 .33 0 0 0 0 .5 .33 .33 0 0 0 .5-.1M183.2 163.9v1.1M183.5 164.6h.6a.32 .32 0 0 0-.4-.3 .32 .32 0 0 0-.1 .5l.2 .2 .3-.2M185 164.5l-.2-.2h-.3v.2l.4 .2 .1 .1-.2 .2-.4-.2M185.3 164h.1M185.3 164.3v.7M186.3 164.3v.8l-.2 .2h-.3M186.3 164.5a.35 .35 0 0 0-.5-.1 .35 .35 0 0 0 0 .5 .35 .35 0 0 0 .5-.1"/>
<path d="M186.7 164.5l.2-.2h.3v.7M186.7 164.3v.7M188.2 164h.1zM188.3 164.3v.7M189.2 164.5l-.2-.2h-.3v.2l.4 .2 .1 .1-.2 .2-.4-.2M190.1 164.3h.3M190.2 163.9v.9l.2 .2M190.7 164.5l.3-.2h.2l.1 .7M190.7 163.9v1.1M191.7 164.6h.6a.34 .34 0 0 0-.6-.3 .33 .33 0 0 0 .1 .6l.3 .1 .2-.2M193.2 164.5a.33 .33 0 0 1 .5-.1 .33 .33 0 0 1 0 .5 .33 .33 0 0 1-.5-.1M193.2 164.3v1"/>
<path d="M194.2 164.3v.7M194.6 164.3h-.3l-.1 .3M195.8 164.5a.33 .33 0 0 1 .5-.1 .33 .33 0 0 1 0 .5 .33 .33 0 0 1-.5-.1M195.8 164.3v1M196.7 164.6h.6a.33 .33 0 0 0-.5-.3 .33 .33 0 0 0 0 .6l.3 .1 .2-.2M196.8 175.2v16M197.6 164.3v.7M198.1 164.3h-.3l-.2 .3M198.2 164.3h.4M198.4 163.9v.9l.2 .2M198.8 164.3l.3 .7 .3-.7M199.1 165l-.4 .3"/>
<path d="M201.2 164.3h.3M201.6 163.9l-.2 .2v.9M203.2 163.9v1.1l-.6-1.1v1.1M203.7 163.9v1.1M204 163.9v1.1M204 164.5h.8M204.8 163.9v1.1M205 163.9l.4 1.1 .4-1.1M205.9 165l.4-1.1 .4 1.1M206.1 164.6h.4M207.4 163.9h.7M207.5 166.1v31.8"/>
<path d="M207.8 163.9v1.1M208.4 164.5h.4M209 163.9h-.6v1.1h.6M210 164.2a.39 .39 0 0 0-.4-.3 .39 .39 0 0 0-.3 .4 .45 .45 0 0 0 .1 .6 .45 .45 0 0 0 .6-.1v-.1M210.4 164.5h.7M210.4 163.9v1.1M211.1 163.9v1.1M212.2 163.9v1.1l-.7-1.1v1.1M212.6 164.1a.45 .45 0 0 1 .6-.1 .45 .45 0 0 1 .1 .6 .4 .4 0 0 1-.4 .4 .4 .4 0 0 1-.4-.4zM213.7 163.9v1.1h.6M214.6 164.1l.2-.2a.53 .53 0 0 1 .5 .6 .53 .53 0 0 1-.5 .5l-.3-.4zM216.4 164.2a.39 .39 0 0 0-.5-.3 .39 .39 0 0 0-.3 .4 .45 .45 0 0 0 .1 .6 .45 .45 0 0 0 .6-.1l.1-.2h-.3"/>
<path d="M216.7 163.9v1.1M217.1 164.5h.4M217.7 163.9h-.6v1.1h.6M218.7 164.1l-.2-.2-.5 .2v.2l.7 .4v.1l-.2 .2-.5-.2M219.1 164.9h.1zM220.9 163.9v1.1l-.7-1.1v1.1M222.2 164.3h.3M222.3 163.9v.9l.3 .2M223.4 164.3h.4M223.5 163.9v.9l.3 .2M225.7 164.5a.35 .35 0 0 1 .5-.1 .35 .35 0 0 1 0 .5 .35 .35 0 0 1-.5-.1M225.7 163.9v1.1"/>
<path d="M226.6 164.6h.6a.33 .33 0 0 0-.5-.3 .33 .33 0 0 0 0 .6l.3 .1 .2-.2M228.7 164.5l-.2-.2h-.3v.2l.4 .2 .1 .1-.2 .2-.4-.2M230 163.9v1.1M230.9 164.5a.33 .33 0 0 0-.5-.1 .33 .33 0 0 0 0 .5 .33 .33 0 0 0 .5-.1M230.9 163.9v1.1M232.9 164.3v.7M233.3 164.3h-.2l-.2 .3M234.8 164.5a.35 .35 0 0 0-.6-.1 .35 .35 0 0 0 0 .5 .35 .35 0 0 0 .6-.1M236 164.5a.35 .35 0 0 1 .6-.1 .35 .35 0 0 1 0 .5 .35 .35 0 0 1-.6-.1M236 164.3v1M237 164h.1M237 164.3v.7"/>
<path d="M237.3 164.6l.7-.1a.34 .34 0 0 0-.5-.1 .34 .34 0 0 0 0 .5 .34 .34 0 0 0 .5-.1M238.9 164.5a.33 .33 0 0 0-.5-.1 .33 .33 0 0 0 0 .5 .33 .33 0 0 0 .5-.1M238.9 163.9v1.1M239.8 164.3h.3M239.9 163.9v.9l.3 .2M242.6 164.5a.33 .33 0 0 0-.4-.1 .33 .33 0 0 0 0 .5 .33 .33 0 0 0 .4-.1M242.6 164.3v.7M243 164.5l.3-.2h.2l.1 .7M243 164.3v.7M243.9 164.3l.3 .7 .3-.7M244.2 165l-.4 .3M246.3 164.3h.3"/>
<path d="M246.5 163.9v.9l.2 .2M247 164.5l.1-.2h.4l.1 .7M247 163.9v1.1M247.9 164.6h.6a.33 .33 0 0 0-.5-.3 .33 .33 0 0 0 0 .6l.3 .1 .2-.2M248.8 164.3v.7M249.2 164.3h-.2l-.2 .3M250.7 164.5a.33 .33 0 0 0-.5-.1 .33 .33 0 0 0 0 .5 .33 .33 0 0 0 .5-.1M252 164.5l.1-.2h.4v.7M252 164.3v.7M253.5 164.5a.33 .33 0 0 0-.5-.1 .33 .33 0 0 0 0 .5 .33 .33 0 0 0 .5-.1M253.8 164.6l.6-.1a.34 .34 0 0 0-.5-.1 .34 .34 0 0 0 0 .5 .34 .34 0 0 0 .5-.1M254.7 164.3v.7"/>
<path d="M255.1 164.3h-.2l-.2 .3M255.4 164.5l.2-.2h.3v.7M255.4 164.3v.7M256.4 164.9h.1M169.7 187.8h97M169.7 184.4h97M169.7 181.1h97M169.7 191.2h97M169.7 194.5h97M228.7 191.2v3.3M245 191.2v3.3"/>
<circle cx="51" cy="39.7" r="2.9"/>
<circle cx="54.2" cy="57.5" r="2.9"/>
<circle cx="46.4" cy="79.8" r="2.9"/>
<circle cx="54.2" cy="94.6" r="2.9"/>
<circle cx="72.8" cy="80" r="2.9"/>
<circle cx="100.6" cy="98.1" r="2.9"/>
<circle cx="104.2" cy="111.5" r="2.9"/>
<circle cx="104.2" cy="139.8" r="2.9"/>
<circle cx="38.1" cy="154.8" r=".78"/>
<circle cx="195.1" cy="164.6" r=".35"/>
<circle cx="200.6" cy="164.6" r=".35"/>
<circle cx="221.6" cy="164.6" r=".35"/>
<circle cx="224.4" cy="164.6" r=".35"/>
<circle cx="229.3" cy="164.6" r=".35"/>
<circle cx="232.2" cy="164.6" r=".35"/>
<circle cx="235.4" cy="164.6" r=".35"/>
<circle cx="240.8" cy="164.6" r=".36"/>
<circle cx="245.7" cy="164.6" r=".35"/>
<circle cx="251.3" cy="164.6" r=".35"/>
</g>
<g fill="#000" stroke="#000" stroke-width=".19">
<path d="M24 49.3l.3 1.7h-.6zM34.4 49.1l.5 .3-1.4 1.1zM33.3 45.7l1.7-.2v.5zM42.5 50.2l1 1.3-.5 .3zM129.9 45.5l1.7 .2-1.7 .3zM135.5 51.8l.3 1.7h-.6zM135.2 47.6h.6l-.3 1.7zM144.2 51.8l.3 1.7h-.6zM34.6 72.5l1 1.3-.4 .3zM61 72.7l1.1 1.3-.5 .3zM135.5 69.6l.3 1.7h-.6zM135.2 65.4h.6l-.3 1.7z"/>
<path d="M143.9 65.4h.6l-.3 1.7zM144.2 69.6l.3 1.7h-.6zM42.4 87.2l1.1 1.3-.5 .3zM88.8 90.7l1.1 1.4-.5 .3zM135.5 87.4l.3 1.7h-.6zM135.2 83.3h.6l-.3 1.6zM143.9 83.3h.6l-.3 1.6zM144.2 87.4l.3 1.7h-.6zM92.4 104.2l1.1 1.3-.5 .3zM135.5 105.3l.3 1.7h-.6zM135.2 101.1h.6l-.3 1.7zM135.2 118.9h.6l-.3 1.7z"/>
<path d="M143.9 101.1h.6l-.3 1.7zM143.9 118.9h.6l-.3 1.7zM144.2 105.3l.3 1.7h-.6zM23.7 121.4h.6l-.3 1.7zM31.5 127.2l1.8 .3-1.8 .2zM35.7 131.7l1.7-.2v.5zM35.7 127.5l1.7-.3v.5zM58.2 131.5l1.7 .2-1.7 .3zM58.2 127.2l1.7 .3-1.7 .2zM62.3 127.5l1.8-.3v.5zM62.3 131.7l1.8-.2v.5zM84.9 127.2l1.7 .3-1.7 .2z"/>
<path d="M84.9 131.5l1.7 .2-1.7 .3zM90.6 127.5l1.7-.3v.5zM90.6 131.7l1.7-.2v.5zM107 127.2l1.7 .3-1.7 .2zM107 131.5l1.7 .2-1.7 .3zM111.1 127.5l1.7-.3v.5zM111.1 131.7l1.7-.2v.5zM127.5 131.5l1.7 .2-1.7 .3zM127.5 127.2l1.7 .3-1.7 .2zM131.6 127.5l1.8-.3v.5zM135.5 123.1l.3 1.7h-.6zM29.4 158h.5l-.3 1.8z"/>
<path d="M29.6 149.9l.3 1.7h-.5zM29.4 145.7h.5l-.3 1.8zM40.7 147.5l.3 1.7h-.6zM40.4 145.5h.6l-.3 1.7zM83 152.9h.6l-.3 1.7zM83.3 147.5l.3 1.7h-.6zM94.9 145.5l.6 .1-.7 1.6zM33.3 165l1.7-.3v.6zM36.4 164.7l1.8 .3-1.8 .3z"/>
</g>
<g font-size="4.2">
<text x="49.8" y="41.2">2</text>
<text x="53.1" y="59">1</text>
<text x="45" y="81.3">3</text>
<text x="71.5" y="81.5">5</text>
<text x="53" y="96">4</text>
<text x="99.3" y="99.6">6</text>
<text x="102.9" y="113">7</text>
<text x="102.9" y="141.3">8</text>
</g>
<g font-size="3.5">
<text x="165.1" y="22.8">SR NO</text>
<text x="180.4" y="22.9">PART NAME</text>
<text x="212.4" y="22.8">SPECIFICATION</text>
<text x="254.1" y="22.8">QTY</text>
<text x="169.8" y="28.1">1</text>
<text x="180" y="27.9">SQ.TUBE</text>
<text x="205.8" y="28">50 X 50 X 3THK X1990L</text>
<text x="253.3" y="28">2 NOS</text>
<text x="169.7" y="33.7">2</text>
<text x="179.9" y="33.7">FLAT</text>
<text x="205.9" y="33.6">50 X 5 X 50L</text>
<text x="253.3" y="33.6">2 NOS</text>
<text x="169.7" y="39.3">3</text>
<text x="179.6" y="39.2">SQ.TUBE</text>
<text x="205.8" y="39.3">50 X 50 X 3THK X1400L</text>
<text x="253.3" y="39.3">2 NOS</text>
<text x="169.8" y="45">4</text>
<text x="179.6" y="44.9">SQ.TUBE</text>
<text x="205.8" y="44.9">50 X 50 X 3THK X1034L</text>
<text x="253.2" y="44.9">3 NOS</text>
<text x="169.7" y="50.6">5</text>
<text x="179.6" y="50.5">SQ.TUBE</text>
<text x="205.9" y="50.6">50 X 50 X 3THK X312L</text>
<text x="253.2" y="50.6">8 NOS</text>
<text x="169.7" y="56.2">6</text>
<text x="179.6" y="56.2">RE.TUBE</text>
<text x="205.5" y="56.2">145 X 82 X 5.4THK X 1488L</text>
<text x="253.4" y="56.2">1 NO</text>
<text x="169.7" y="61.9">7</text>
<text x="179.6" y="61.8">SQ.TUBE</text>
<text x="206" y="61.9">50 X 50 X 3THK X 784L</text>
<text x="253.2" y="61.9">3 NOS</text>
<text x="169.7" y="67.5">8</text>
<text x="179.6" y="67.5">CHEQ. SHEET</text>
<text x="207.5" y="67.5">1500 X 2000 X 8 THK</text>
<text x="253.5" y="67.5">1 NO</text>
</g>
<g font-size="3.4">
<text x="78.6" y="44.9">2000</text>
<text x="136.1" y="45.1">50</text>
<text x="136.1" y="62.9">50</text>
<text x="143.4" y="62.3" transform="rotate(-90 143.4 62.3)">312</text>
<text x="136.1" y="80.7">50</text>
<text x="143.4" y="80.1" transform="rotate(-90 143.4 80.1)">313</text>
<text x="23.2" y="90.1" transform="rotate(-90 23.2 90.1)">1500</text>
<text x="136.1" y="98.6">50</text>
<text x="143.4" y="98" transform="rotate(-90 143.4 98)">313</text>
<text x="136.1" y="116.4">50</text>
<text x="143.4" y="115.8" transform="rotate(-90 143.4 115.8)">312</text>
<text x="25.4" y="126.7">50</text>
<text x="45" y="131">492</text>
<text x="52.1" y="126.7">50</text>
<text x="71.7" y="131">492</text>
<text x="78.8" y="126.7">82</text>
<text x="96.8" y="131">367</text>
<text x="100.8" y="126.7">50</text>
<text x="117.3" y="131">367</text>
<text x="135.7" y="126.7">50</text>
<text x="30.2" y="143.2">50</text>
<text x="41.3" y="143">8</text>
<text x="82.5" y="154" transform="rotate(-90 82.5 154)">145</text>
<text x="28.9" y="157.7" transform="rotate(-90 28.9 157.7)">200</text>
<text x="40.2" y="164.2">100</text>
</g>
<g font-size="2.6">
<text x="237.3" y="168.9">NIHVA TECHNOLOGIES</text>
<text x="241.2" y="171.8">PVT. LTD.</text>
<text x="255.6" y="171.8">PUNE</text>
</g>
<g font-size="2.3">
<text x="175.6" y="172">TOP STIFFENING FRAME</text>
<text x="208.6" y="180.2">CLIENT -</text>
<text x="208.6" y="183.6">PROJECT -</text>
<text x="208.5" y="186.9">SITE -</text>
<text x="208.6" y="190.3">DWG. NO. : NIHVA/18-19//MFG/NSCL327/03</text>
<text x="208.1" y="193.6">SCALE: NTS</text>
<text x="229.3" y="193.6">WT:</text>
<text x="246" y="193.6">SHEET: 01 OF 01</text>
</g>
<text font-size="2.1" x="175.3" y="168.1">: -</text>
<g font-size="1.9">
<text x="243.4" y="173.8">Tel : 020 66304033</text>
<text x="185.9" y="177.2">SIGN</text>
<text x="199.1" y="177.2">DATE</text>
<text x="238.1" y="177.5">Website:- www.nihva.com</text>
<text x="241.1" y="175.7">Email:- info@nihva.com</text>
<text x="186.3" y="180.2">P.A</text>
<text x="186.3" y="183.5">R.D</text>
<text x="197.4" y="180.1">10.01.19</text>
<text x="197.4" y="183.5">10.01.19</text>
</g>
<g font-size="1.7">
<text x="170.3" y="183.1">CHECK</text>
<text x="170.4" y="180.1">DRAWN</text>
<text x="170.4" y="186.8">REV.</text>
<text x="170.4" y="190.2">APPROVAL</text>
<text x="170.5" y="192.9">If any queries contact : projects@nihva.com</text>
</g>
<text font-size="1.6" x="178.6" y="196.7">ALL DIMENSION ARE IN mm</text>
<text font-size="1.5" x="170.4" y="168.1">TITLE</text>
</svg>
